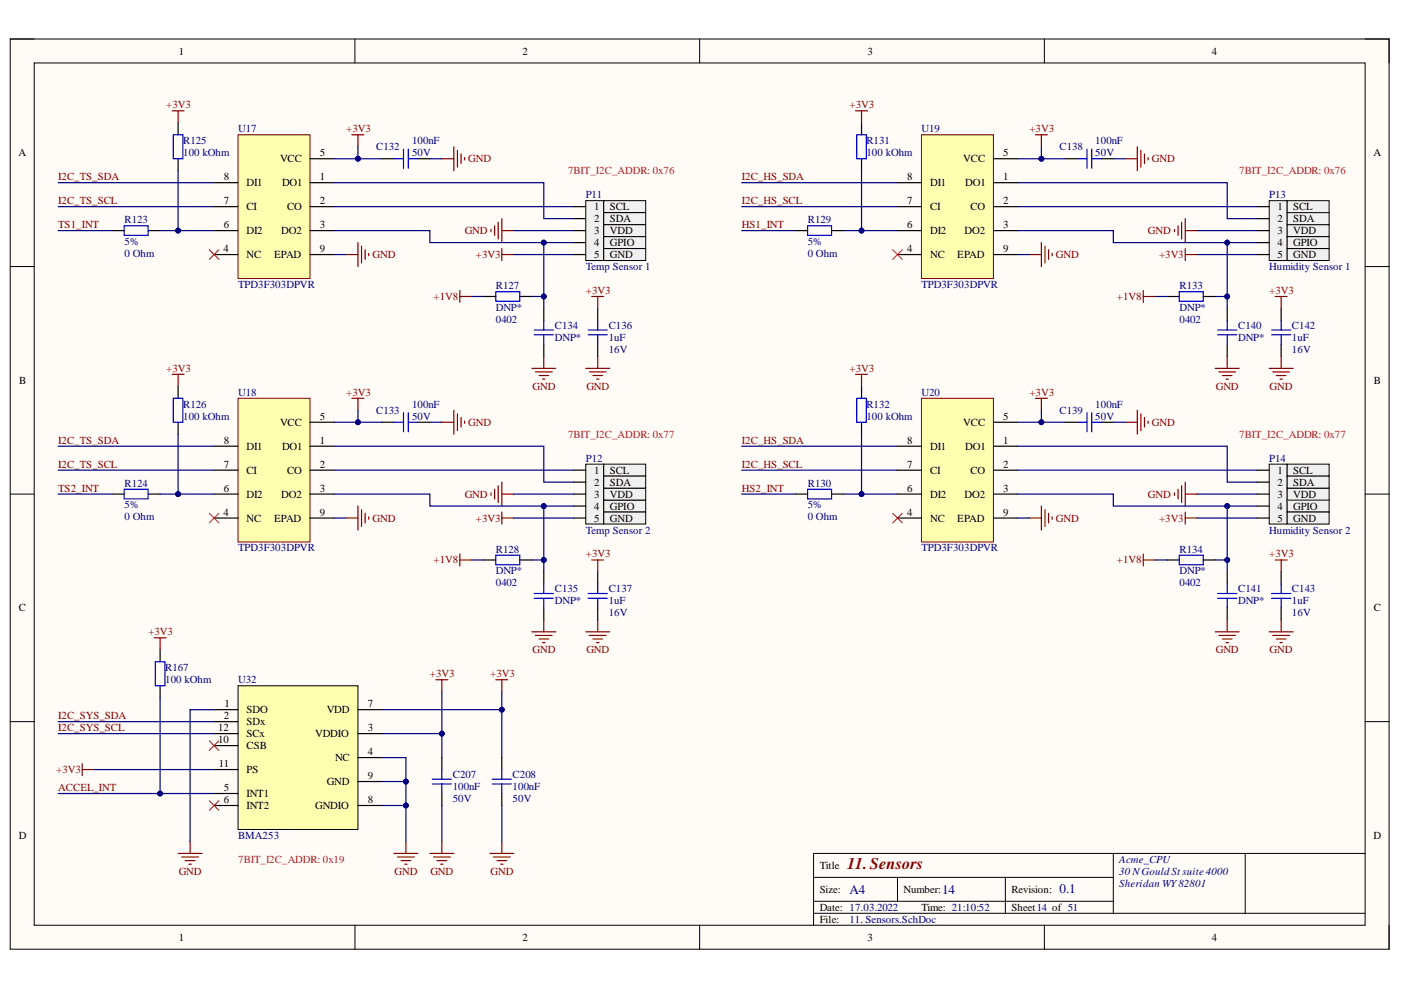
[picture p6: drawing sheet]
<svg xmlns="http://www.w3.org/2000/svg" width="297mm" height="210mm" viewBox="0 0 297 210" stroke-linecap="round" stroke-linejoin="round" font-family="sans-serif">
<path d="M2.2 8.3h292.3v193h-292.3z" fill-rule="evenodd" fill="#fffcf8"/>
<path d="M2.2 8.3h292.3v193h-292.3z" fill="none" stroke="#000" stroke-width=".21"/>
<path d="M7.3 13.3h282.1v182.9h-282.1z" fill-rule="evenodd" fill="#fffcf8"/>
<g fill="none" stroke="#000" stroke-width=".21">
<path d="M2.2 8.3h5.1M7.3 13.3h282.1v182.9h-282.1zM75.3 8.3v5M148.3 8.3v5M221.4 8.3v5M289.4 8.3h5.1v5M2.2 56.5h5.1M289.4 56.5h5.1M2.2 104.8h5.1M289.4 104.8h5.1M2.2 153h5.1M289.4 153h5.1"/>
<path d="M75.3 196.2v5.1M148.3 196.2v5.1M172.5 186h63.5M172.5 193.6h116.9M172.5 191.1h63.5M190.3 186v5.1M213.2 186v7.6M221.4 196.2v5.1M236 180.9v12.7M264 180.9v12.7M289.4 180.9h-116.9v15.3M294.5 196.2v5.1"/>
</g>
<path d="M124.2 78.1h5.1M125 78.9h3.5M125.7 79.6h2M126.7 75.6v2.5M126.5 80.4h.5" fill="none" stroke="#800000" stroke-width=".25"/>
<path d="M50.5 28.6h15.2v30.5h-15.2z" fill-rule="evenodd" fill="#ffffb0"/>
<path d="M50.5 28.6h15.2v30.5h-15.2z" fill="none" stroke="#800000" stroke-width=".21"/>
<g fill="none" stroke="#000" stroke-width=".25">
<path d="M37.8 26v2.6M37.8 33.7v2.5M45.4 38.7h5.1M65.7 38.7h5.1M65.7 33.7h5.1M81 33.7h2.5M88.6 33.7h2.5M23.8 48.9h2.5M31.4 48.9h2.5M45.4 43.8h5.1M45.4 48.9h5.1M45.4 54h5.1"/>
<path d="M65.7 43.8h5.1M65.7 48.9h5.1M65.7 54h5.1M102.6 62.9h2.5M110.2 62.9h2.5M115.3 65.4v2.5M115.3 73v2.6M126.7 65.4v2.5M126.7 73v2.6"/>
</g>
<g fill="none" stroke="#800000" stroke-width=".25">
<path d="M36.5 23.5h2.5M37.8 23.5v2.5M74.6 28.6h2.6M75.9 28.6v2.5M93.7 33.7h2.5M96.2 31.1v5.1M97 31.9v3.5M97.8 32.6v2.1M98.5 33.4v.5M73.3 54h2.6M75.9 51.4v5.1M76.7 52.2v3.5"/>
<path d="M77.4 53v2M78.2 53.7v.5M104.1 48.6v.5M104.9 47.9v2M105.6 47.1v3.6M106.4 54h2.5M106.4 46.4v5M106.4 52.7v2.5M106.4 48.9h2.5M97.5 61.6v2.5M97.5 62.9h2.5M112.7 78.1h5.1"/>
<path d="M113.5 78.9h3.6M114.3 79.6h2M115.3 75.6v2.5M125.5 62.9h2.5M126.7 62.9v2.5M115 80.4h.5M124.2 134h5.1M125 134.7h3.5M125.7 135.5h2M126.5 136.2h.5M126.7 131.4v2.6"/>
</g>
<path d="M44.4 53l2 2M46.4 53l-2 2" fill="none" stroke="#f00" stroke-width=".21"/>
<g fill="none" stroke="#00f" stroke-width=".25">
<path d="M36.7 28.6h2.1v5.1h-2.1zM83.5 33.7h2M85.5 31.6v4.1M86.6 31.6v4.1M86.6 33.7h2M26.3 47.9h5.1v2h-5.1zM105.1 61.8h5.1v2.1h-5.1zM113.3 70h4M113.3 71h4M115.3 67.9v2.1M115.3 71v2M124.7 70h4.1"/>
<path d="M124.7 71h4.1M126.7 67.9v2.1M126.7 71v2"/>
</g>
<path d="M50.5 84.4h15.2v30.5h-15.2z" fill-rule="evenodd" fill="#ffffb0"/>
<path d="M50.5 84.4h15.2v30.5h-15.2z" fill="none" stroke="#800000" stroke-width=".21"/>
<g fill="none" stroke="#000" stroke-width=".25">
<path d="M37.8 81.9v2.5M37.8 89.5v2.6M45.4 94.6h5.1M45.4 99.7h5.1M65.7 94.6h5.1M65.7 99.7h5.1M65.7 89.5h5.1M81 89.5h2.5M88.6 89.5h2.5M23.8 104.8h2.5M31.4 104.8h2.5M45.4 104.8h5.1"/>
<path d="M45.4 109.8h5.1M65.7 104.8h5.1M65.7 109.8h5.1M102.6 118.7h2.5M110.2 118.7h2.5M115.3 121.3v2.5M115.3 128.9v2.5M126.7 121.3v2.5M126.7 128.9v2.5"/>
</g>
<g fill="none" stroke="#800000" stroke-width=".25">
<path d="M36.5 79.4h2.5M37.8 79.4v2.5M269.1 78.1h5.1M269.9 78.9h3.5M270.6 79.6h2M271.6 75.6v2.5M74.6 84.4h2.6M75.9 84.4v2.6M93.7 89.5h2.5M96.2 87v5.1M97 87.7v3.6M97.8 88.5v2"/>
<path d="M98.5 89.3v.5M271.4 80.4h.5M73.3 109.8h2.6M75.9 107.3v5.1M76.7 108.1v3.5M77.4 108.8v2.1M78.2 109.6v.5M97.5 117.5v2.5M97.5 118.7h2.5M104.1 104.5v.5M104.9 103.7v2.1M105.6 103v3.5"/>
<path d="M106.4 109.8h2.5M106.4 102.2v5.1M106.4 108.6v2.5M106.4 104.8h2.5M125.5 118.7h2.5M126.7 118.7v2.6M112.7 134h5.1M113.5 134.7h3.6M114.3 135.5h2M115 136.2h.5M115.3 131.4v2.6"/>
</g>
<path d="M44.4 108.8l2 2.1M46.4 108.8l-2 2.1" fill="none" stroke="#f00" stroke-width=".21"/>
<g fill="none" stroke="#00f" stroke-width=".25">
<path d="M36.7 84.4h2.1v5.1h-2.1zM83.5 89.5h2M85.5 87.5v4.1M86.6 87.5v4.1M86.6 89.5h2M26.3 103.7h5.1v2.1h-5.1zM105.1 117.7h5.1v2h-5.1zM113.3 125.8h4M113.3 126.9h4M115.3 123.8v2M115.3 126.9v2M124.7 125.8h4.1"/>
<path d="M124.7 126.9h4.1M126.7 123.8v2M126.7 126.9v2"/>
</g>
<path d="M195.4 28.6h15.2v30.5h-15.2z" fill-rule="evenodd" fill="#ffffb0"/>
<path d="M195.4 28.6h15.2v30.5h-15.2z" fill="none" stroke="#800000" stroke-width=".21"/>
<g fill="none" stroke="#000" stroke-width=".25">
<path d="M182.7 26v2.6M182.7 33.7v2.5M190.3 38.7h5.1M210.6 38.7h5.1M210.6 33.7h5.1M225.9 33.7h2.5M233.5 33.7h2.5M168.7 48.9h2.5M176.3 48.9h2.5M190.3 43.8h5.1M190.3 48.9h5.1M190.3 54h5.1"/>
<path d="M210.6 43.8h5.1M210.6 48.9h5.1M210.6 54h5.1M247.5 62.9h2.5M255.1 62.9h2.6M260.2 65.4v2.5M260.2 73v2.6M271.6 65.4v2.5M271.6 73v2.6"/>
</g>
<g fill="none" stroke="#800000" stroke-width=".25">
<path d="M181.4 23.5h2.5M182.7 23.5v2.5M219.5 28.6h2.6M220.8 28.6v2.5M238.6 33.7h2.5M241.1 31.1v5.1M241.9 31.9v3.5M242.7 32.6v2.1M243.4 33.4v.5M218.2 54h2.6M220.8 51.4v5.1M221.6 52.2v3.5"/>
<path d="M222.3 53v2M223.1 53.7v.5M249 48.6v.5M249.8 47.9v2M250.5 47.1v3.6M251.3 54h2.5M251.3 46.4v5M251.3 52.7v2.5M251.3 48.9h2.5M242.4 61.6v2.5M242.4 62.9h2.5M257.7 78.1h5"/>
<path d="M258.4 78.9h3.6M259.2 79.6h2M260.2 75.6v2.5M270.4 62.9h2.5M271.6 62.9v2.5M259.9 80.4h.5M269.1 134h5.1M269.9 134.7h3.5M270.6 135.5h2M271.4 136.2h.5M271.6 131.4v2.6"/>
</g>
<path d="M189.3 53l2 2M191.3 53l-2 2" fill="none" stroke="#f00" stroke-width=".21"/>
<g fill="none" stroke="#00f" stroke-width=".25">
<path d="M181.6 28.6h2.1v5.1h-2.1zM228.4 33.7h2.1M230.5 31.6v4.1M231.5 31.6v4.1M231.5 33.7h2M171.2 47.9h5.1v2h-5.1zM250 61.9h5.1v2h-5.1zM258.2 70h4M258.2 71h4M260.2 67.9v2.1M260.2 71v2M269.6 70h4.1"/>
<path d="M269.6 71h4.1M271.6 67.9v2.1M271.6 71v2"/>
</g>
<path d="M195.4 84.5h15.2v30.4h-15.2z" fill-rule="evenodd" fill="#ffffb0"/>
<path d="M195.4 84.5h15.2v30.4h-15.2z" fill="none" stroke="#800000" stroke-width=".21"/>
<g fill="none" stroke="#000" stroke-width=".25">
<path d="M182.7 81.9v2.6M182.7 89.5v2.6M190.3 94.6h5.1M190.3 99.7h5.1M210.6 94.6h5.1M210.6 99.7h5.1M210.6 89.5h5.1M225.9 89.5h2.5M233.5 89.5h2.5M168.7 104.8h2.5M176.3 104.8h2.5M190.3 104.8h5.1"/>
<path d="M190.3 109.8h5.1M210.6 104.8h5.1M210.6 109.8h5.1M247.5 118.7h2.5M255.1 118.7h2.6M260.2 121.3v2.5M260.2 128.9v2.5M271.6 121.3v2.5M271.6 128.9v2.5"/>
</g>
<g fill="none" stroke="#800000" stroke-width=".25">
<path d="M181.4 79.4h2.5M182.7 79.4v2.5M219.5 84.5h2.6M220.8 84.5v2.5M238.6 89.5h2.5M241.1 87v5.1M241.9 87.7v3.6M242.7 88.5v2M243.4 89.3v.5M218.2 109.8h2.6M220.8 107.3v5.1M221.6 108.1v3.5"/>
<path d="M222.3 108.8v2.1M223.1 109.6v.5M242.4 117.5v2.5M242.4 118.7h2.5M249 104.5v.5M249.8 103.7v2.1M250.5 103v3.5M251.3 109.8h2.5M251.3 102.2v5.1M251.3 108.6v2.5M251.3 104.8h2.5M270.4 118.7h2.5"/>
<path d="M271.6 118.7v2.6M257.7 134h5M258.4 134.7h3.6M259.2 135.5h2M259.9 136.2h.5M260.2 131.4v2.6"/>
</g>
<path d="M189.3 108.8l2 2.1M191.3 108.8l-2 2.1" fill="none" stroke="#f00" stroke-width=".21"/>
<g fill="none" stroke="#00f" stroke-width=".25">
<path d="M181.6 84.5h2.1v5h-2.1zM228.4 89.5h2.1M230.5 87.5v4.1M231.5 87.5v4.1M231.5 89.5h2M171.2 103.7h5.1v2.1h-5.1zM250 117.7h5.1v2h-5.1zM258.2 125.8h4M258.2 126.9h4M260.2 123.8v2M260.2 126.9v2M269.6 125.8h4.1"/>
<path d="M269.6 126.9h4.1M271.6 123.8v2M271.6 126.9v2"/>
</g>
<path d="M50.5 145.4h25.4v30.5h-25.4z" fill-rule="evenodd" fill="#ffffb0"/>
<path d="M50.5 145.4h25.4v30.5h-25.4z" fill="none" stroke="#000" stroke-width=".21"/>
<g fill="none" stroke="#000" stroke-width=".25">
<path d="M45.4 150.5h5.1M45.4 153h5.1M45.4 155.5h5.1M45.4 158.1h5.1M75.9 150.5h5.1M75.9 155.5h5.1M45.4 168.2h5.1M45.4 170.8h5.1M45.4 163.2h5.1M75.9 160.6h5.1M75.9 170.8h5.1M75.9 165.7h5.1"/>
<path d="M93.7 160.6v2.6M93.7 168.2v2.6M106.4 160.6v2.6M106.4 168.2v2.6"/>
</g>
<path d="M44.4 157.1l2 2M46.4 157.1l-2 2M44.4 169.8l2 2M46.4 169.8l-2 2" fill="none" stroke="#f00" stroke-width=".21"/>
<g fill="none" stroke="#800000" stroke-width=".25">
<path d="M92.4 144.1h2.6M93.7 144.1v2.6M105.1 144.1h2.6M106.4 144.1v2.6M17.4 161.9v2.5M17.4 163.2h2.6M40.3 178.4v2.5M86.1 178.4v2.5M93.7 178.4v2.5M106.4 178.4v2.5M37.8 180.9h5M38.5 181.7h3.6"/>
<path d="M39.3 182.5h2M40 183.2h.6M83.5 180.9h5.1M84.3 181.7h3.5M85 182.5h2.1M85.8 183.2h.5M91.1 180.9h5.1M91.9 181.7h3.6M92.7 182.5h2M93.4 183.2h.5M103.9 180.9h5M104.6 181.7h3.6"/>
<path d="M105.4 182.5h2M106.1 183.2h.6"/>
</g>
<path d="M91.6 165.2h4.1M91.6 166.2h4.1M93.7 163.2v2M93.7 166.2v2M104.4 165.2h4M104.4 166.2h4M106.4 163.2v2M106.4 166.2v2" fill="none" stroke="#00f" stroke-width=".25"/>
<path d="M75.9 31.1v2.6M91.1 33.7h2.6" fill="none" stroke="#000080" stroke-width=".25"/>
<circle cx="75.9" cy="33.7" r=".51" fill="#000080"/>
<circle cx="75.9" cy="33.7" r=".51" fill="none" stroke="#000080" stroke-width=".21"/>
<path d="M12.3 38.7h33.1M12.3 43.8h33.1M33.9 48.9h11.5M70.8 54h2.5M100 62.9h2.6" fill="none" stroke="#000080" stroke-width=".25"/>
<circle cx="37.8" cy="48.9" r=".51" fill="#000080"/>
<circle cx="37.8" cy="48.9" r=".51" fill="none" stroke="#000080" stroke-width=".21"/>
<path d="M70.8 33.7h10.2M108.9 54h12.7M108.9 48.9h12.7" fill="none" stroke="#000080" stroke-width=".25"/>
<circle cx="75.9" cy="33.7" r=".51" fill="#000080"/>
<circle cx="75.9" cy="33.7" r=".51" fill="none" stroke="#000080" stroke-width=".21"/>
<path d="M37.8 36.2v12.7M12.3 48.9h11.5" fill="none" stroke="#000080" stroke-width=".25"/>
<circle cx="37.8" cy="48.9" r=".51" fill="#000080"/>
<circle cx="37.8" cy="48.9" r=".51" fill="none" stroke="#000080" stroke-width=".21"/>
<path d="M112.7 62.9h2.6v2.5" fill="none" stroke="#000080" stroke-width=".25"/>
<circle cx="115.3" cy="62.9" r=".51" fill="#000080"/>
<circle cx="115.3" cy="62.9" r=".51" fill="none" stroke="#000080" stroke-width=".21"/>
<path d="M121.6 51.4h-6.3v11.5" fill="none" stroke="#000080" stroke-width=".25"/>
<circle cx="115.3" cy="62.9" r=".51" fill="#000080"/>
<circle cx="115.3" cy="62.9" r=".51" fill="none" stroke="#000080" stroke-width=".21"/>
<circle cx="115.3" cy="51.4" r=".51" fill="#000080"/>
<circle cx="115.3" cy="51.4" r=".51" fill="none" stroke="#000080" stroke-width=".21"/>
<path d="M70.8 38.7h44.5v7.7h6.3M70.8 48.9h20.3v2.5h24.2M70.8 43.8h50.8" fill="none" stroke="#000080" stroke-width=".25"/>
<circle cx="115.3" cy="51.4" r=".51" fill="#000080"/>
<circle cx="115.3" cy="51.4" r=".51" fill="none" stroke="#000080" stroke-width=".21"/>
<path d="M75.9 87v2.5M91.1 89.5h2.6" fill="none" stroke="#000080" stroke-width=".25"/>
<circle cx="75.9" cy="89.5" r=".51" fill="#000080"/>
<circle cx="75.9" cy="89.5" r=".51" fill="none" stroke="#000080" stroke-width=".21"/>
<path d="M12.3 99.7h33.1M12.3 94.6h33.1M33.9 104.8h11.5M70.8 109.8h2.5M100 118.7h2.6" fill="none" stroke="#000080" stroke-width=".25"/>
<circle cx="37.8" cy="104.8" r=".51" fill="#000080"/>
<circle cx="37.8" cy="104.8" r=".51" fill="none" stroke="#000080" stroke-width=".21"/>
<path d="M70.8 89.5h10.2M108.9 109.8h12.7M108.9 104.8h12.7" fill="none" stroke="#000080" stroke-width=".25"/>
<circle cx="75.9" cy="89.5" r=".51" fill="#000080"/>
<circle cx="75.9" cy="89.5" r=".51" fill="none" stroke="#000080" stroke-width=".21"/>
<path d="M37.8 92.1v12.7M12.3 104.8h11.5" fill="none" stroke="#000080" stroke-width=".25"/>
<circle cx="37.8" cy="104.8" r=".51" fill="#000080"/>
<circle cx="37.8" cy="104.8" r=".51" fill="none" stroke="#000080" stroke-width=".21"/>
<path d="M112.7 118.7h2.6v2.6" fill="none" stroke="#000080" stroke-width=".25"/>
<circle cx="115.3" cy="118.7" r=".51" fill="#000080"/>
<circle cx="115.3" cy="118.7" r=".51" fill="none" stroke="#000080" stroke-width=".21"/>
<path d="M121.6 107.3h-6.3v11.4" fill="none" stroke="#000080" stroke-width=".25"/>
<circle cx="115.3" cy="118.7" r=".51" fill="#000080"/>
<circle cx="115.3" cy="118.7" r=".51" fill="none" stroke="#000080" stroke-width=".21"/>
<circle cx="115.3" cy="107.3" r=".51" fill="#000080"/>
<circle cx="115.3" cy="107.3" r=".51" fill="none" stroke="#000080" stroke-width=".21"/>
<path d="M70.8 94.6h44.5v7.6h6.3M70.8 99.7h50.8M70.8 104.8h20.3v2.5h24.2" fill="none" stroke="#000080" stroke-width=".25"/>
<circle cx="115.3" cy="107.3" r=".51" fill="#000080"/>
<circle cx="115.3" cy="107.3" r=".51" fill="none" stroke="#000080" stroke-width=".21"/>
<path d="M220.8 31.1v2.6M236 33.7h2.6" fill="none" stroke="#000080" stroke-width=".25"/>
<circle cx="220.8" cy="33.7" r=".51" fill="#000080"/>
<circle cx="220.8" cy="33.7" r=".51" fill="none" stroke="#000080" stroke-width=".21"/>
<path d="M157.2 38.7h33.1M157.2 43.8h33.1M178.8 48.9h11.5M215.7 54h2.5M244.9 62.9h2.6" fill="none" stroke="#000080" stroke-width=".25"/>
<circle cx="182.7" cy="48.9" r=".51" fill="#000080"/>
<circle cx="182.7" cy="48.9" r=".51" fill="none" stroke="#000080" stroke-width=".21"/>
<path d="M215.7 33.7h10.2M253.8 54h12.7M253.8 48.9h12.7" fill="none" stroke="#000080" stroke-width=".25"/>
<circle cx="220.8" cy="33.7" r=".51" fill="#000080"/>
<circle cx="220.8" cy="33.7" r=".51" fill="none" stroke="#000080" stroke-width=".21"/>
<path d="M182.7 36.2v12.7M157.2 48.9h11.5" fill="none" stroke="#000080" stroke-width=".25"/>
<circle cx="182.7" cy="48.9" r=".51" fill="#000080"/>
<circle cx="182.7" cy="48.9" r=".51" fill="none" stroke="#000080" stroke-width=".21"/>
<path d="M257.7 62.9h2.5v2.5" fill="none" stroke="#000080" stroke-width=".25"/>
<circle cx="260.2" cy="62.9" r=".51" fill="#000080"/>
<circle cx="260.2" cy="62.9" r=".51" fill="none" stroke="#000080" stroke-width=".21"/>
<path d="M266.5 51.4h-6.3v11.5" fill="none" stroke="#000080" stroke-width=".25"/>
<circle cx="260.2" cy="62.9" r=".51" fill="#000080"/>
<circle cx="260.2" cy="62.9" r=".51" fill="none" stroke="#000080" stroke-width=".21"/>
<circle cx="260.2" cy="51.4" r=".51" fill="#000080"/>
<circle cx="260.2" cy="51.4" r=".51" fill="none" stroke="#000080" stroke-width=".21"/>
<path d="M215.7 38.7h44.5v7.7h6.3M215.7 48.9h20.3v2.5h24.2M215.7 43.8h50.8" fill="none" stroke="#000080" stroke-width=".25"/>
<circle cx="260.2" cy="51.4" r=".51" fill="#000080"/>
<circle cx="260.2" cy="51.4" r=".51" fill="none" stroke="#000080" stroke-width=".21"/>
<path d="M220.8 87v2.5M236 89.5h2.6" fill="none" stroke="#000080" stroke-width=".25"/>
<circle cx="220.8" cy="89.5" r=".51" fill="#000080"/>
<circle cx="220.8" cy="89.5" r=".51" fill="none" stroke="#000080" stroke-width=".21"/>
<path d="M157.2 99.7h33.1M157.2 94.6h33.1M178.8 104.8h11.5M215.7 109.8h2.5M244.9 118.7h2.6" fill="none" stroke="#000080" stroke-width=".25"/>
<circle cx="182.7" cy="104.8" r=".51" fill="#000080"/>
<circle cx="182.7" cy="104.8" r=".51" fill="none" stroke="#000080" stroke-width=".21"/>
<path d="M215.7 89.5h10.2M253.8 109.8h12.7M253.8 104.8h12.7" fill="none" stroke="#000080" stroke-width=".25"/>
<circle cx="220.8" cy="89.5" r=".51" fill="#000080"/>
<circle cx="220.8" cy="89.5" r=".51" fill="none" stroke="#000080" stroke-width=".21"/>
<path d="M182.7 92.1v12.7M157.2 104.8h11.5" fill="none" stroke="#000080" stroke-width=".25"/>
<circle cx="182.7" cy="104.8" r=".51" fill="#000080"/>
<circle cx="182.7" cy="104.8" r=".51" fill="none" stroke="#000080" stroke-width=".21"/>
<path d="M257.7 118.7h2.5v2.6" fill="none" stroke="#000080" stroke-width=".25"/>
<circle cx="260.2" cy="118.7" r=".51" fill="#000080"/>
<circle cx="260.2" cy="118.7" r=".51" fill="none" stroke="#000080" stroke-width=".21"/>
<path d="M266.5 107.3h-6.3v11.4" fill="none" stroke="#000080" stroke-width=".25"/>
<circle cx="260.2" cy="118.7" r=".51" fill="#000080"/>
<circle cx="260.2" cy="118.7" r=".51" fill="none" stroke="#000080" stroke-width=".21"/>
<circle cx="260.2" cy="107.3" r=".51" fill="#000080"/>
<circle cx="260.2" cy="107.3" r=".51" fill="none" stroke="#000080" stroke-width=".21"/>
<path d="M215.7 94.6h44.5v7.6h6.3M215.7 99.7h50.8M215.7 104.8h20.3v2.5h24.2" fill="none" stroke="#000080" stroke-width=".25"/>
<circle cx="260.2" cy="107.3" r=".51" fill="#000080"/>
<circle cx="260.2" cy="107.3" r=".51" fill="none" stroke="#000080" stroke-width=".21"/>
<path d="M81 160.6h5.1v17.8" fill="none" stroke="#000080" stroke-width=".25"/>
<circle cx="86.1" cy="170.8" r=".51" fill="#000080"/>
<circle cx="86.1" cy="170.8" r=".51" fill="none" stroke="#000080" stroke-width=".21"/>
<circle cx="86.1" cy="165.7" r=".51" fill="#000080"/>
<circle cx="86.1" cy="165.7" r=".51" fill="none" stroke="#000080" stroke-width=".21"/>
<path d="M81 165.7h5.1" fill="none" stroke="#000080" stroke-width=".25"/>
<circle cx="86.1" cy="165.7" r=".51" fill="#000080"/>
<circle cx="86.1" cy="165.7" r=".51" fill="none" stroke="#000080" stroke-width=".21"/>
<path d="M81 170.8h5.1" fill="none" stroke="#000080" stroke-width=".25"/>
<circle cx="86.1" cy="170.8" r=".51" fill="#000080"/>
<circle cx="86.1" cy="170.8" r=".51" fill="none" stroke="#000080" stroke-width=".21"/>
<path d="M12.3 153h33.1M12.3 155.5h33.1M45.4 150.5h-5.1v27.9M81 155.5h12.7v5.1M93.7 170.8v7.6M106.4 170.8v7.6" fill="none" stroke="#000080" stroke-width=".25"/>
<circle cx="93.7" cy="155.5" r=".51" fill="#000080"/>
<circle cx="93.7" cy="155.5" r=".51" fill="none" stroke="#000080" stroke-width=".21"/>
<path d="M81 150.5h25.4v10.1" fill="none" stroke="#000080" stroke-width=".25"/>
<circle cx="106.4" cy="150.5" r=".51" fill="#000080"/>
<circle cx="106.4" cy="150.5" r=".51" fill="none" stroke="#000080" stroke-width=".21"/>
<path d="M93.7 146.7v8.8" fill="none" stroke="#000080" stroke-width=".25"/>
<circle cx="93.7" cy="155.5" r=".51" fill="#000080"/>
<circle cx="93.7" cy="155.5" r=".51" fill="none" stroke="#000080" stroke-width=".21"/>
<path d="M106.4 146.7v3.8" fill="none" stroke="#000080" stroke-width=".25"/>
<circle cx="106.4" cy="150.5" r=".51" fill="#000080"/>
<circle cx="106.4" cy="150.5" r=".51" fill="none" stroke="#000080" stroke-width=".21"/>
<path d="M12.3 168.2h33.1M20 163.2h25.4" fill="none" stroke="#000080" stroke-width=".25"/>
<circle cx="33.9" cy="168.2" r=".51" fill="#000080"/>
<circle cx="33.9" cy="168.2" r=".51" fill="none" stroke="#000080" stroke-width=".21"/>
<path d="M33.9 137.8v2.5M33.9 145.4v2.5" fill="none" stroke="#000" stroke-width=".25"/>
<path d="M32.9 140.3h2.1v5.1h-2.1z" fill="none" stroke="#00f" stroke-width=".25"/>
<path d="M32.7 135.2h2.5M33.9 135.2v2.6" fill="none" stroke="#800000" stroke-width=".25"/>
<path d="M33.9 147.9v20.3" fill="none" stroke="#000080" stroke-width=".25"/>
<circle cx="33.9" cy="168.2" r=".51" fill="#000080"/>
<circle cx="33.9" cy="168.2" r=".51" fill="none" stroke="#000080" stroke-width=".21"/>
<path d="M124.2 42.5h3.8v12.7h-3.8z" fill-rule="evenodd" fill="#f0f0f0"/>
<path d="M124.2 42.5h3.8v12.7h-3.8z" fill="none" stroke="#000" stroke-width=".21"/>
<path d="M128 42.5h8.9v2.6h-8.9z" fill-rule="evenodd" fill="#f0f0f0"/>
<path d="M128 42.5h8.9v2.6h-8.9z" fill="none" stroke="#000" stroke-width=".21"/>
<path d="M128 50.2h8.9v2.5h-8.9z" fill-rule="evenodd" fill="#f0f0f0"/>
<path d="M128 50.2h8.9v2.5h-8.9z" fill="none" stroke="#000" stroke-width=".21"/>
<path d="M128 47.6h8.9v2.6h-8.9z" fill-rule="evenodd" fill="#f0f0f0"/>
<path d="M128 47.6h8.9v2.6h-8.9z" fill="none" stroke="#000" stroke-width=".21"/>
<path d="M128 45.1h8.9v2.5h-8.9z" fill-rule="evenodd" fill="#f0f0f0"/>
<path d="M128 45.1h8.9v2.5h-8.9z" fill="none" stroke="#000" stroke-width=".21"/>
<path d="M128 52.7h8.9v2.5h-8.9z" fill-rule="evenodd" fill="#f0f0f0"/>
<path d="M128 52.7h8.9v2.5h-8.9z" fill="none" stroke="#000" stroke-width=".21"/>
<path d="M121.6 43.8h2.6M121.6 46.4h2.6M121.6 48.9h2.6M121.6 51.4h2.6M121.6 54h2.6" fill="none" stroke="#000" stroke-width=".25"/>
<path d="M124.2 98.4h3.8v12.7h-3.8z" fill-rule="evenodd" fill="#f0f0f0"/>
<path d="M124.2 98.4h3.8v12.7h-3.8z" fill="none" stroke="#000" stroke-width=".21"/>
<path d="M128 98.4h8.9v2.6h-8.9z" fill-rule="evenodd" fill="#f0f0f0"/>
<path d="M128 98.4h8.9v2.6h-8.9z" fill="none" stroke="#000" stroke-width=".21"/>
<path d="M128 106h8.9v2.6h-8.9z" fill-rule="evenodd" fill="#f0f0f0"/>
<path d="M128 106h8.9v2.6h-8.9z" fill="none" stroke="#000" stroke-width=".21"/>
<path d="M128 103.5h8.9v2.5h-8.9z" fill-rule="evenodd" fill="#f0f0f0"/>
<path d="M128 103.5h8.9v2.5h-8.9z" fill="none" stroke="#000" stroke-width=".21"/>
<path d="M128 101h8.9v2.5h-8.9z" fill-rule="evenodd" fill="#f0f0f0"/>
<path d="M128 101h8.9v2.5h-8.9z" fill="none" stroke="#000" stroke-width=".21"/>
<path d="M128 108.6h8.9v2.5h-8.9z" fill-rule="evenodd" fill="#f0f0f0"/>
<path d="M128 108.6h8.9v2.5h-8.9z" fill="none" stroke="#000" stroke-width=".21"/>
<path d="M121.6 99.7h2.6M121.6 102.2h2.6M121.6 104.8h2.6M121.6 107.3h2.6M121.6 109.8h2.6" fill="none" stroke="#000" stroke-width=".25"/>
<path d="M269.1 42.5h3.8v12.7h-3.8z" fill-rule="evenodd" fill="#f0f0f0"/>
<path d="M269.1 42.5h3.8v12.7h-3.8z" fill="none" stroke="#000" stroke-width=".21"/>
<path d="M272.9 42.5h8.9v2.6h-8.9z" fill-rule="evenodd" fill="#f0f0f0"/>
<path d="M272.9 42.5h8.9v2.6h-8.9z" fill="none" stroke="#000" stroke-width=".21"/>
<path d="M272.9 50.2h8.9v2.5h-8.9z" fill-rule="evenodd" fill="#f0f0f0"/>
<path d="M272.9 50.2h8.9v2.5h-8.9z" fill="none" stroke="#000" stroke-width=".21"/>
<path d="M272.9 47.6h8.9v2.6h-8.9z" fill-rule="evenodd" fill="#f0f0f0"/>
<path d="M272.9 47.6h8.9v2.6h-8.9z" fill="none" stroke="#000" stroke-width=".21"/>
<path d="M272.9 45.1h8.9v2.5h-8.9z" fill-rule="evenodd" fill="#f0f0f0"/>
<path d="M272.9 45.1h8.9v2.5h-8.9z" fill="none" stroke="#000" stroke-width=".21"/>
<path d="M272.9 52.7h8.9v2.5h-8.9z" fill-rule="evenodd" fill="#f0f0f0"/>
<path d="M272.9 52.7h8.9v2.5h-8.9z" fill="none" stroke="#000" stroke-width=".21"/>
<path d="M266.5 43.8h2.6M266.5 46.4h2.6M266.5 48.9h2.6M266.5 51.4h2.6M266.5 54h2.6" fill="none" stroke="#000" stroke-width=".25"/>
<path d="M269.1 98.4h3.8v12.7h-3.8z" fill-rule="evenodd" fill="#f0f0f0"/>
<path d="M269.1 98.4h3.8v12.7h-3.8z" fill="none" stroke="#000" stroke-width=".21"/>
<path d="M272.9 98.4h8.9v2.6h-8.9z" fill-rule="evenodd" fill="#f0f0f0"/>
<path d="M272.9 98.4h8.9v2.6h-8.9z" fill="none" stroke="#000" stroke-width=".21"/>
<path d="M272.9 106h8.9v2.6h-8.9z" fill-rule="evenodd" fill="#f0f0f0"/>
<path d="M272.9 106h8.9v2.6h-8.9z" fill="none" stroke="#000" stroke-width=".21"/>
<path d="M272.9 103.5h8.9v2.5h-8.9z" fill-rule="evenodd" fill="#f0f0f0"/>
<path d="M272.9 103.5h8.9v2.5h-8.9z" fill="none" stroke="#000" stroke-width=".21"/>
<path d="M272.9 101h8.9v2.5h-8.9z" fill-rule="evenodd" fill="#f0f0f0"/>
<path d="M272.9 101h8.9v2.5h-8.9z" fill="none" stroke="#000" stroke-width=".21"/>
<path d="M272.9 108.6h8.9v2.5h-8.9z" fill-rule="evenodd" fill="#f0f0f0"/>
<path d="M272.9 108.6h8.9v2.5h-8.9z" fill="none" stroke="#000" stroke-width=".21"/>
<path d="M266.5 99.7h2.6M266.5 102.2h2.6M266.5 104.8h2.6M266.5 107.3h2.6M266.5 109.8h2.6" fill="none" stroke="#000" stroke-width=".25"/>
<text font-size="3.5" fill="#800000" x="179.6" y="184.3">11.Sensors</text>
<g font-size="2.8" fill="#000080">
<text x="180.1" y="189.5">A4</text>
<text x="199.8" y="189.5">14</text>
<text x="224.6" y="189.2">0.1</text>
</g>
<g font-size="2.3">
<text x="37.9" y="11.6">1</text>
<text x="110.8" y="11.6">2</text>
<text x="183.9" y="11.6">3</text>
<text x="256.9" y="11.6">4</text>
<text x="3.9" y="33.1">A</text>
<text x="59.4" y="34.4">VCC</text>
<text x="67.8" y="33.1">5</text>
<text x="204.2" y="34.4">VCC</text>
<text x="212.7" y="33.1">5</text>
<text x="291.2" y="33.1">A</text>
<text x="47.4" y="38.2">8</text>
<text x="52.3" y="39.5">DI1</text>
<text x="59.8" y="39.5">DO1</text>
<text x="67.8" y="38.2">1</text>
<text x="192.3" y="38.2">8</text>
<text x="197.2" y="39.5">DI1</text>
<text x="204.7" y="39.5">DO1</text>
<text x="212.7" y="38.2">1</text>
<text x="47.4" y="43.3">7</text>
<text x="52.3" y="44.5">CI</text>
<text x="60.9" y="44.5">CO</text>
<text x="67.8" y="43.3">2</text>
<text x="126" y="44.5">1</text>
<text x="126" y="47.1">2</text>
<text x="129.3" y="44.5">SCL</text>
<text x="129.3" y="47.1">SDA</text>
<text x="192.3" y="43.3">7</text>
<text x="197.2" y="44.5">CI</text>
<text x="205.8" y="44.5">CO</text>
<text x="212.7" y="43.3">2</text>
<text x="270.9" y="44.5">1</text>
<text x="270.9" y="47.1">2</text>
<text x="274.2" y="44.5">SCL</text>
<text x="274.2" y="47.1">SDA</text>
<text x="47.4" y="53.5">4</text>
<text x="47.4" y="48.3">6</text>
<text x="52.3" y="49.7">DI2</text>
<text x="59.6" y="49.7">DO2</text>
<text x="67.8" y="48.3">3</text>
<text x="67.8" y="53.5">9</text>
<text x="126" y="49.7">3</text>
<text x="126" y="52.2">4</text>
<text x="129.3" y="49.7">VDD</text>
<text x="129.3" y="52.2">GPIO</text>
<text x="192.3" y="53.5">4</text>
<text x="192.3" y="48.3">6</text>
<text x="197.2" y="49.7">DI2</text>
<text x="204.5" y="49.7">DO2</text>
<text x="212.7" y="48.3">3</text>
<text x="212.7" y="53.5">9</text>
<text x="270.9" y="49.7">3</text>
<text x="270.9" y="52.2">4</text>
<text x="274.2" y="49.7">VDD</text>
<text x="274.2" y="52.2">GPIO</text>
<text x="52.3" y="54.7">NC</text>
<text x="58.1" y="54.7">EPAD</text>
<text x="126" y="54.7">5</text>
<text x="129.3" y="54.7">GND</text>
<text x="197.2" y="54.7">NC</text>
<text x="203" y="54.7">EPAD</text>
<text x="270.9" y="54.7">5</text>
<text x="274.2" y="54.7">GND</text>
<text x="4.1" y="81.4">B</text>
<text x="291.3" y="81.4">B</text>
<text x="67.8" y="89">5</text>
<text x="212.7" y="89">5</text>
<text x="47.4" y="94.1">8</text>
<text x="52.3" y="95.4">DI1</text>
<text x="59.4" y="90.2">VCC</text>
<text x="59.8" y="95.4">DO1</text>
<text x="67.8" y="94.1">1</text>
<text x="192.3" y="94.1">8</text>
<text x="197.2" y="95.4">DI1</text>
<text x="204.2" y="90.2">VCC</text>
<text x="204.7" y="95.4">DO1</text>
<text x="212.7" y="94.1">1</text>
<text x="47.4" y="99.2">7</text>
<text x="52.3" y="100.4">CI</text>
<text x="60.9" y="100.4">CO</text>
<text x="67.8" y="99.2">2</text>
<text x="126" y="100.4">1</text>
<text x="129.3" y="100.4">SCL</text>
<text x="192.3" y="99.2">7</text>
<text x="197.2" y="100.4">CI</text>
<text x="205.8" y="100.4">CO</text>
<text x="212.7" y="99.2">2</text>
<text x="270.9" y="100.4">1</text>
<text x="274.2" y="100.4">SCL</text>
<text x="47.4" y="104.3">6</text>
<text x="52.3" y="105.5">DI2</text>
<text x="59.6" y="105.5">DO2</text>
<text x="67.8" y="104.3">3</text>
<text x="126" y="103">2</text>
<text x="126" y="105.5">3</text>
<text x="129.3" y="103">SDA</text>
<text x="129.3" y="105.5">VDD</text>
<text x="192.3" y="104.3">6</text>
<text x="197.2" y="105.5">DI2</text>
<text x="204.5" y="105.5">DO2</text>
<text x="212.7" y="104.3">3</text>
<text x="270.9" y="103">2</text>
<text x="270.9" y="105.5">3</text>
<text x="274.2" y="103">SDA</text>
<text x="274.2" y="105.5">VDD</text>
<text x="47.4" y="109.3">4</text>
<text x="52.3" y="110.6">NC</text>
<text x="58.1" y="110.6">EPAD</text>
<text x="67.8" y="109.3">9</text>
<text x="126" y="108.1">4</text>
<text x="126" y="110.6">5</text>
<text x="129.3" y="108.1">GPIO</text>
<text x="129.3" y="110.6">GND</text>
<text x="192.3" y="109.3">4</text>
<text x="197.2" y="110.6">NC</text>
<text x="203" y="110.6">EPAD</text>
<text x="212.7" y="109.3">9</text>
<text x="270.9" y="108.1">4</text>
<text x="270.9" y="110.6">5</text>
<text x="274.2" y="108.1">GPIO</text>
<text x="274.2" y="110.6">GND</text>
<text x="4" y="129.6">C</text>
<text x="291.3" y="129.6">C</text>
<text x="47.6" y="150">1</text>
<text x="78" y="150">7</text>
<text x="46.3" y="155">12</text>
<text x="47.4" y="152.5">2</text>
<text x="52.3" y="151.2">SDO</text>
<text x="52.3" y="153.8">SDx</text>
<text x="69.3" y="151.2">VDD</text>
<text x="78" y="155">3</text>
<text x="46.3" y="157.6">10</text>
<text x="52.3" y="158.8">CSB</text>
<text x="52.3" y="156.3">SCx</text>
<text x="66.8" y="156.3">VDDIO</text>
<text x="71" y="161.4">NC</text>
<text x="78" y="160.1">4</text>
<text x="46.4" y="162.6">11</text>
<text x="47.4" y="167.7">5</text>
<text x="52.3" y="163.9">PS</text>
<text x="69.3" y="166.4">GND</text>
<text x="78" y="165.2">9</text>
<text x="47.4" y="170.2">6</text>
<text x="52.3" y="169">INT1</text>
<text x="52.3" y="171.5">INT2</text>
<text x="66.8" y="171.5">GNDIO</text>
<text x="78" y="170.2">8</text>
<text x="4" y="177.8">D</text>
<text x="291.2" y="177.8">D</text>
<text x="173.8" y="184.3">Title</text>
<text x="173.8" y="189.3">Size:</text>
<text x="191.6" y="189.3">Number:</text>
<text x="214.5" y="189.3">Revision:</text>
<text x="173.8" y="193.1">Date: 17.03.2022</text>
<text x="173.8" y="195.7">File:</text>
<text x="195.4" y="193.1">Time: 21:10:52</text>
<text x="214.5" y="193.1">Sheet14 of 51</text>
<text x="37.9" y="199.5">1</text>
<text x="110.8" y="199.5">2</text>
<text x="183.9" y="199.5">3</text>
<text x="256.9" y="199.5">4</text>
</g>
<g font-size="2.3" fill="#800000">
<text x="35.3" y="23">+3V3</text>
<text x="180.1" y="23">+3V3</text>
<text x="73.4" y="28">+3V3</text>
<text x="218.3" y="28">+3V3</text>
<text x="99.3" y="34.4">GND</text>
<text x="244.2" y="34.4">GND</text>
<text x="12.3" y="38.2">I2C_TS_SDA</text>
<text x="157.3" y="38.2">I2C_HS_SDA</text>
<text x="12.3" y="43.3">I2C_TS_SCL</text>
<text x="157.3" y="43.3">I2C_HS_SCL</text>
<text x="12.3" y="48.3">TS1_INT</text>
<text x="98.5" y="49.7">GND</text>
<text x="157.3" y="48.3">HS1_INT</text>
<text x="243.4" y="49.7">GND</text>
<text x="79" y="54.7">GND</text>
<text x="100.9" y="54.7">+3V3</text>
<text x="223.9" y="54.7">GND</text>
<text x="245.8" y="54.7">+3V3</text>
<text x="91.9" y="63.6">+1V8</text>
<text x="124.2" y="62.3">+3V3</text>
<text x="236.8" y="63.6">+1V8</text>
<text x="269.1" y="62.3">+3V3</text>
<text x="35.3" y="78.8">+3V3</text>
<text x="73.4" y="83.9">+3V3</text>
<text x="112.9" y="82.6">GND</text>
<text x="124.3" y="82.6">GND</text>
<text x="180.1" y="78.8">+3V3</text>
<text x="218.3" y="83.9">+3V3</text>
<text x="257.8" y="82.6">GND</text>
<text x="269.2" y="82.6">GND</text>
<text x="12.3" y="94.1">I2C_TS_SDA</text>
<text x="99.3" y="90.2">GND</text>
<text x="157.3" y="94.1">I2C_HS_SDA</text>
<text x="244.2" y="90.2">GND</text>
<text x="12.3" y="99.2">I2C_TS_SCL</text>
<text x="157.3" y="99.2">I2C_HS_SCL</text>
<text x="12.3" y="104.3">TS2_INT</text>
<text x="98.5" y="105.5">GND</text>
<text x="157.3" y="104.3">HS2_INT</text>
<text x="243.4" y="105.5">GND</text>
<text x="79" y="110.6">GND</text>
<text x="100.9" y="110.6">+3V3</text>
<text x="223.9" y="110.6">GND</text>
<text x="245.8" y="110.6">+3V3</text>
<text x="91.9" y="119.5">+1V8</text>
<text x="124.2" y="118.2">+3V3</text>
<text x="236.8" y="119.5">+1V8</text>
<text x="269.1" y="118.2">+3V3</text>
<text x="31.5" y="134.7">+3V3</text>
<text x="91.2" y="143.6">+3V3</text>
<text x="103.9" y="143.6">+3V3</text>
<text x="112.9" y="138.5">GND</text>
<text x="124.3" y="138.5">GND</text>
<text x="257.8" y="138.5">GND</text>
<text x="269.2" y="138.5">GND</text>
<text x="12.3" y="155">I2C_SYS_SCL</text>
<text x="12.3" y="152.5">I2C_SYS_SDA</text>
<text x="11.9" y="163.9">+3V3</text>
<text x="12.3" y="167.7">ACCEL_INT</text>
<text x="37.9" y="185.5">GND</text>
<text x="83.6" y="185.5">GND</text>
<text x="91.3" y="185.5">GND</text>
<text x="104" y="185.5">GND</text>
</g>
<g font-size="2.3" fill="#000080">
<text x="50.5" y="28">U17</text>
<text x="195.4" y="28">U19</text>
<text x="38.8" y="30.6">R125</text>
<text x="38.8" y="33.1">100 kOhm</text>
<text x="79.7" y="31.9">C132</text>
<text x="87.4" y="30.6">100nF</text>
<text x="87.4" y="33.1">50V</text>
<text x="183.7" y="30.6">R131</text>
<text x="183.7" y="33.1">100 kOhm</text>
<text x="224.6" y="31.9">C138</text>
<text x="232.2" y="30.6">100nF</text>
<text x="232.2" y="33.1">50V</text>
<text x="124.2" y="42">P11</text>
<text x="269.1" y="42">P13</text>
<text x="26.4" y="47.3">R123</text>
<text x="171.3" y="47.3">R129</text>
<text x="26.4" y="52">5%</text>
<text x="171.3" y="52">5%</text>
<text x="26.4" y="54.5">0 Ohm</text>
<text x="124.2" y="57.3">Temp Sensor 1</text>
<text x="171.3" y="54.5">0 Ohm</text>
<text x="269.1" y="57.3">Humidity Sensor 1</text>
<text x="50.5" y="61.1">TPD3F303DPVR</text>
<text x="105.1" y="61.3">R127</text>
<text x="105.1" y="65.9">DNP*</text>
<text x="195.4" y="61.1">TPD3F303DPVR</text>
<text x="250.1" y="61.3">R133</text>
<text x="250.1" y="65.9">DNP*</text>
<text x="105.1" y="68.4">0402</text>
<text x="117.6" y="69.7">C134</text>
<text x="129.1" y="69.7">C136</text>
<text x="250.1" y="68.4">0402</text>
<text x="262.5" y="69.7">C140</text>
<text x="273.9" y="69.7">C142</text>
<text x="117.6" y="72.2">DNP*</text>
<text x="129.1" y="72.2">1uF</text>
<text x="129.1" y="74.8">16V</text>
<text x="262.5" y="72.2">DNP*</text>
<text x="273.9" y="72.2">1uF</text>
<text x="273.9" y="74.8">16V</text>
<text x="50.5" y="83.9">U18</text>
<text x="195.4" y="83.9">U20</text>
<text x="38.8" y="86.4">R126</text>
<text x="38.8" y="89">100 kOhm</text>
<text x="79.7" y="87.7">C133</text>
<text x="87.4" y="86.4">100nF</text>
<text x="87.4" y="89">50V</text>
<text x="183.7" y="86.4">R132</text>
<text x="183.7" y="89">100 kOhm</text>
<text x="224.6" y="87.7">C139</text>
<text x="232.2" y="86.4">100nF</text>
<text x="232.2" y="89">50V</text>
<text x="124.2" y="97.9">P12</text>
<text x="269.1" y="97.9">P14</text>
<text x="26.4" y="107.8">5%</text>
<text x="26.4" y="103.2">R124</text>
<text x="171.3" y="107.8">5%</text>
<text x="171.3" y="103.2">R130</text>
<text x="26.4" y="110.3">0 Ohm</text>
<text x="124.2" y="113.1">Temp Sensor 2</text>
<text x="171.3" y="110.3">0 Ohm</text>
<text x="269.1" y="113.1">Humidity Sensor 2</text>
<text x="50.5" y="116.9">TPD3F303DPVR</text>
<text x="105.1" y="117.2">R128</text>
<text x="195.4" y="116.9">TPD3F303DPVR</text>
<text x="250.1" y="117.2">R134</text>
<text x="105.1" y="124.3">0402</text>
<text x="105.1" y="121.7">DNP*</text>
<text x="117.6" y="125.5">C135</text>
<text x="129.1" y="125.5">C137</text>
<text x="250.1" y="124.3">0402</text>
<text x="250.1" y="121.7">DNP*</text>
<text x="262.5" y="125.5">C141</text>
<text x="273.9" y="125.5">C143</text>
<text x="117.6" y="128.1">DNP*</text>
<text x="129.1" y="128.1">1uF</text>
<text x="129.1" y="130.6">16V</text>
<text x="262.5" y="128.1">DNP*</text>
<text x="273.9" y="128.1">1uF</text>
<text x="273.9" y="130.6">16V</text>
<text x="35" y="142.4">R167</text>
<text x="35" y="144.9">100 kOhm</text>
<text x="50.5" y="144.9">U32</text>
<text x="96" y="167.4">100nF</text>
<text x="96" y="164.9">C207</text>
<text x="108.7" y="167.4">100nF</text>
<text x="108.7" y="164.9">C208</text>
<text x="96" y="170">50V</text>
<text x="108.7" y="170">50V</text>
<text x="50.5" y="177.8">BMA253</text>
<text x="237.3" y="183">Acme_CPU</text>
<text x="237.3" y="185.5">30 NGould St suite 4000</text>
<text x="237.3" y="188.1">Sheridan WY82801</text>
<text x="180.1" y="195.7">11. Sensors.SchDoc</text>
</g>
<g font-size="2.3" fill="#ee0e22">
<text x="120.4" y="36.9">7BIT_I2C_ADDR: 0x76</text>
<text x="262.8" y="36.9">7BIT_I2C_ADDR: 0x76</text>
<text x="120.4" y="92.8">7BIT_I2C_ADDR: 0x77</text>
<text x="262.8" y="92.8">7BIT_I2C_ADDR: 0x77</text>
<text x="50.5" y="183">7BIT_I2C_ADDR: 0x19</text>
</g>
</svg>
